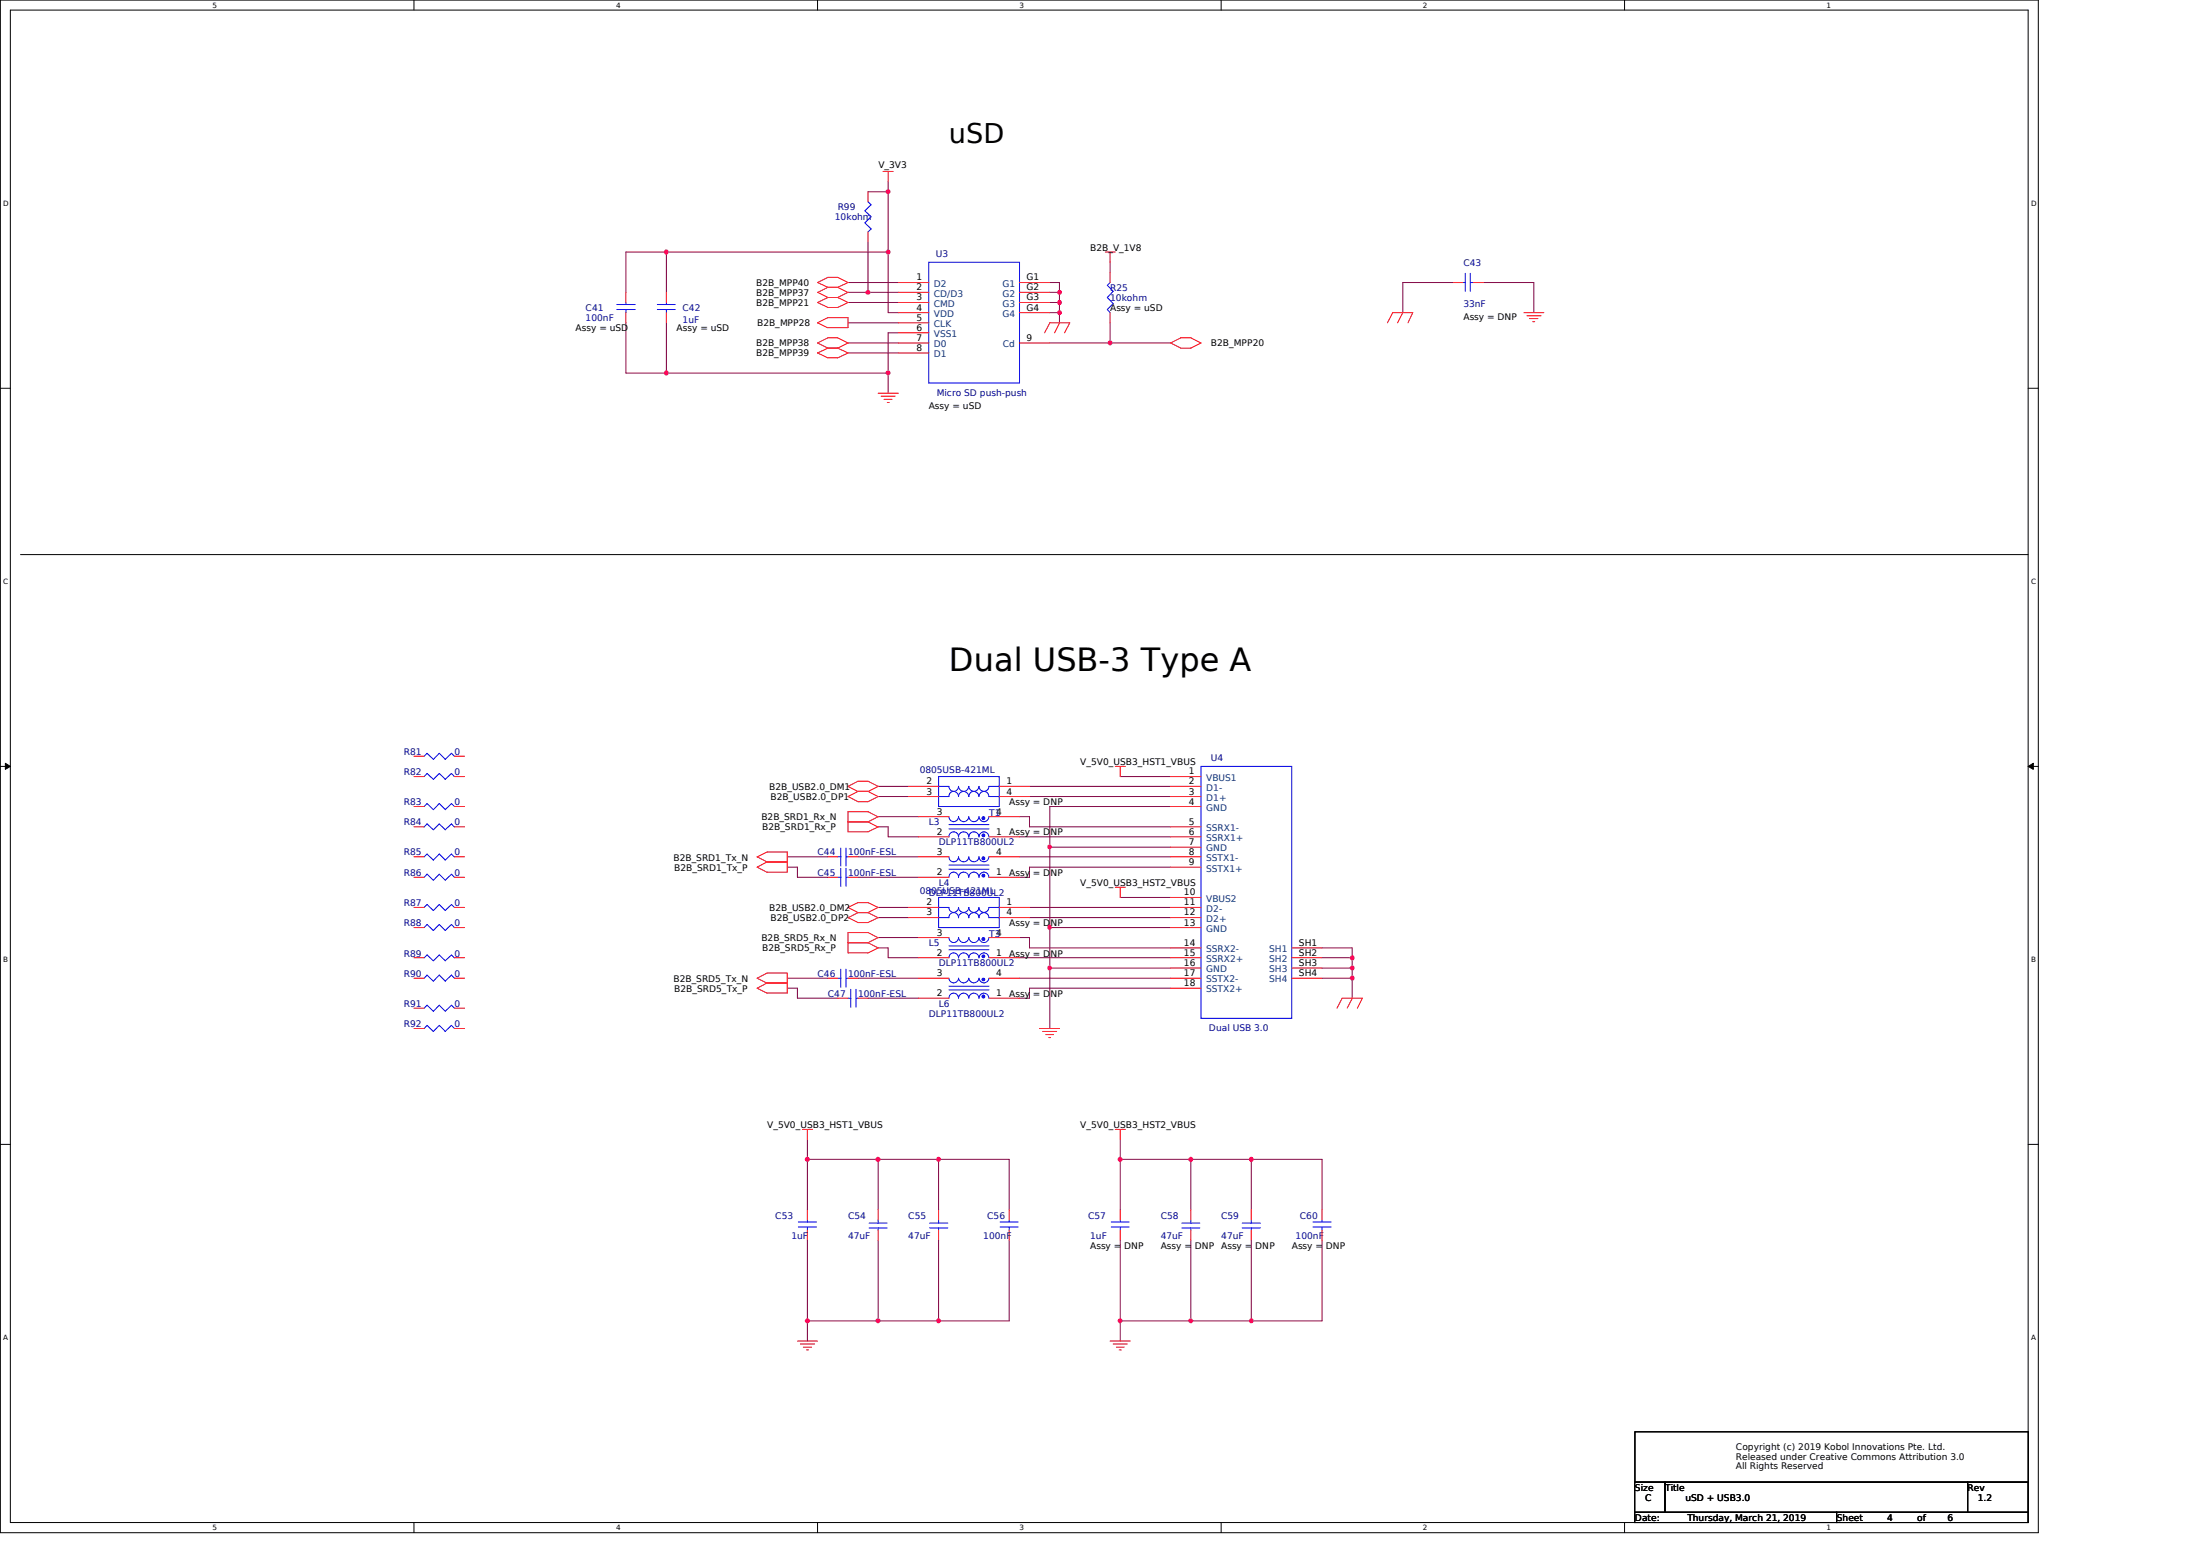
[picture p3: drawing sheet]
<svg xmlns="http://www.w3.org/2000/svg" width="420mm" height="297mm" viewBox="0 0 420 297" stroke-linecap="round" stroke-linejoin="round" font-family="sans-serif">
<path d="M.1 0h389v292.5h-389zM2 1.9h385.2v288.7h-385.2z" fill="none" stroke="#000" stroke-width=".19"/>
<g fill="#fff">
<path d="M40.5 .2h.8v1.6h-.8z" fill-rule="evenodd"/>
<path d="M40.5 290.8h.8v1.5h-.8z" fill-rule="evenodd"/>
</g>
<path d="M79 0v1.9M79 290.6v1.9" fill="none" stroke="#000" stroke-width=".19"/>
<g fill="#fff">
<path d="M117.6 .2h.8v1.6h-.8z" fill-rule="evenodd"/>
<path d="M117.6 290.8h.8v1.5h-.8z" fill-rule="evenodd"/>
</g>
<path d="M156.1 0v1.9M156.1 290.6v1.9" fill="none" stroke="#000" stroke-width=".19"/>
<g fill="#fff">
<path d="M194.6 .2h.8v1.6h-.8z" fill-rule="evenodd"/>
<path d="M194.6 290.8h.8v1.5h-.8z" fill-rule="evenodd"/>
</g>
<path d="M233.1 0v1.9M233.1 290.6v1.9" fill="none" stroke="#000" stroke-width=".19"/>
<g fill="#fff">
<path d="M271.6 .2h.8v1.6h-.8z" fill-rule="evenodd"/>
<path d="M271.6 290.8h.8v1.5h-.8z" fill-rule="evenodd"/>
</g>
<path d="M310.1 0v1.9M310.1 290.6v1.9" fill="none" stroke="#000" stroke-width=".19"/>
<g fill="#fff">
<path d="M348.7 .2h.8v1.6h-.8z" fill-rule="evenodd"/>
<path d="M348.7 290.8h.8v1.5h-.8z" fill-rule="evenodd"/>
<path d="M.6 38h1v1.6h-1z" fill-rule="evenodd"/>
<path d="M387.7 38h1v1.6h-1z" fill-rule="evenodd"/>
<path d="M.6 110.2h1v1.5h-1z" fill-rule="evenodd"/>
<path d="M387.7 110.2h1v1.5h-1z" fill-rule="evenodd"/>
</g>
<path d="M.1 74.1h1.9M387.2 74.1h1.9" fill="none" stroke="#000" stroke-width=".19"/>
<g fill="#fff">
<path d="M.6 182.3h.9v1.6h-.9z" fill-rule="evenodd"/>
<path d="M387.7 182.3h.9v1.6h-.9z" fill-rule="evenodd"/>
</g>
<path d="M.1 146.3h1.9M1 145.7l1 .6-1 .5zM387.2 146.3l1-.6v1.1zM387.2 146.3h1.9" fill="none" stroke="#000" stroke-width=".19"/>
<path d="M1 145.7l1 .6-1 .5zM387.2 146.3l1-.6v1.1z" fill="#000"/>
<g fill="#fff">
<path d="M.6 254.5h.9v1.6h-.9z" fill-rule="evenodd"/>
<path d="M387.7 254.5h.9v1.6h-.9z" fill-rule="evenodd"/>
</g>
<path d="M3.9 105.9h383.3M.1 218.4h1.9M387.2 218.4h1.9" fill="none" stroke="#000" stroke-width=".19"/>
<path d="M169.5 34.6v2M202.2 57.7v2" fill="none" stroke="#800040" stroke-width=".19"/>
<circle cx="202.3" cy="59.7" r=".37" fill="#f0f"/>
<circle cx="202.3" cy="59.7" r=".37" fill="none" stroke="#f0f" stroke-width=".19"/>
<path d="M202.2 55.8v1.9h-1.8" fill="none" stroke="#800040" stroke-width=".19"/>
<circle cx="202.3" cy="57.7" r=".38" fill="#f0f"/>
<circle cx="202.3" cy="57.7" r=".38" fill="none" stroke="#f0f" stroke-width=".19"/>
<circle cx="202.3" cy="55.8" r=".37" fill="#f0f"/>
<circle cx="202.3" cy="55.8" r=".37" fill="none" stroke="#f0f" stroke-width=".19"/>
<g fill="none" stroke="#800040" stroke-width=".19">
<path d="M161.9 53.9h9.6M161.9 55.8h3.8M161.9 57.7h9.6M169.5 59.7h2M200.4 53.9h1.8v1.9h-1.8M200.4 59.7h1.8v1.9M211.9 50v2M161.9 65.5h9.6M161.9 61.6h9.6M161.9 67.4h9.6M171.5 63.5h-2v7.7M200.4 65.5h23.1"/>
<path d="M211.9 61.6v3.9"/>
</g>
<circle cx="211.9" cy="65.4" r=".38" fill="#f0f"/>
<circle cx="211.9" cy="65.4" r=".38" fill="none" stroke="#f0f" stroke-width=".19"/>
<path d="M119.5 61.6v9.6h7.7M169.5 71.2v3.9" fill="none" stroke="#800040" stroke-width=".19"/>
<circle cx="169.5" cy="71.2" r=".38" fill="#f0f"/>
<circle cx="169.5" cy="71.2" r=".38" fill="none" stroke="#f0f" stroke-width=".19"/>
<path d="M127.2 48.1h-7.7v7.7M169.5 48.1v11.6M127.2 61.6v9.6h42.3" fill="none" stroke="#800040" stroke-width=".19"/>
<circle cx="127.2" cy="71.2" r=".38" fill="#f0f"/>
<circle cx="127.2" cy="71.2" r=".38" fill="none" stroke="#f0f" stroke-width=".19"/>
<path d="M169.5 48.1h-42.3v7.7" fill="none" stroke="#800040" stroke-width=".19"/>
<circle cx="169.5" cy="48.1" r=".38" fill="#f0f"/>
<circle cx="169.5" cy="48.1" r=".38" fill="none" stroke="#f0f" stroke-width=".19"/>
<circle cx="127.2" cy="48.1" r=".38" fill="#f0f"/>
<circle cx="127.2" cy="48.1" r=".38" fill="none" stroke="#f0f" stroke-width=".19"/>
<path d="M277.4 53.9h-9.6v5.8M283.2 53.9h9.6v5.8M154.1 230.9v-9.6h13.5v9.6M167.6 236.7v15.4M179.2 230.9v-9.6h13.5v9.6M179.2 236.7v15.4h13.5" fill="none" stroke="#800040" stroke-width=".19"/>
<circle cx="167.6" cy="252.1" r=".38" fill="#f0f"/>
<circle cx="167.6" cy="252.1" r=".38" fill="none" stroke="#f0f" stroke-width=".19"/>
<path d="M167.6 252.1h11.6" fill="none" stroke="#800040" stroke-width=".19"/>
<circle cx="179.2" cy="252.1" r=".37" fill="#f0f"/>
<circle cx="179.2" cy="252.1" r=".37" fill="none" stroke="#f0f" stroke-width=".19"/>
<path d="M154.1 236.7v15.4" fill="none" stroke="#800040" stroke-width=".19"/>
<circle cx="154.1" cy="252.1" r=".38" fill="#f0f"/>
<circle cx="154.1" cy="252.1" r=".38" fill="none" stroke="#f0f" stroke-width=".19"/>
<path d="M167.6 221.3h11.6M154.1 252.1h13.5" fill="none" stroke="#800040" stroke-width=".19"/>
<circle cx="179.1" cy="221.3" r=".38" fill="#f0f"/>
<circle cx="179.1" cy="221.3" r=".38" fill="none" stroke="#f0f" stroke-width=".19"/>
<circle cx="167.6" cy="221.3" r=".39" fill="#f0f"/>
<circle cx="167.6" cy="221.3" r=".39" fill="none" stroke="#f0f" stroke-width=".19"/>
<path d="M213.9 148.2h9.6M213.9 171.3h9.6M252.4 180.9h5.7v3.9M252.4 182.8h5.7M192.7 236.7v15.4" fill="none" stroke="#800040" stroke-width=".19"/>
<circle cx="258.1" cy="184.8" r=".36" fill="#f0f"/>
<circle cx="258.1" cy="184.8" r=".36" fill="none" stroke="#f0f" stroke-width=".19"/>
<circle cx="258.1" cy="182.8" r=".37" fill="#f0f"/>
<circle cx="258.1" cy="182.8" r=".37" fill="none" stroke="#f0f" stroke-width=".19"/>
<path d="M252.4 184.8h5.7v1.9h-5.7" fill="none" stroke="#800040" stroke-width=".19"/>
<circle cx="258.1" cy="186.7" r=".37" fill="#f0f"/>
<circle cx="258.1" cy="186.7" r=".37" fill="none" stroke="#f0f" stroke-width=".19"/>
<g fill="none" stroke="#800040" stroke-width=".19">
<path d="M167.6 152h5.8M167.6 150.1h5.8M167.6 157.8h1.9M167.6 155.9h7.7M194.6 159.7h28.9M196.5 152h27M196.5 150.1h27M223.5 153.9h-23.1v7.8h23.1M150.3 163.5h7.7M150.3 165.5h1.9M163.8 163.5h11.5M163.8 167.4h11.5"/>
<path d="M258.1 186.7v3.8"/>
</g>
<circle cx="200.4" cy="161.6" r=".34" fill="#f0f"/>
<circle cx="200.4" cy="161.6" r=".34" fill="none" stroke="#f0f" stroke-width=".19"/>
<path d="M200.4 161.7v23.1M200.4 177h23.1" fill="none" stroke="#800040" stroke-width=".19"/>
<circle cx="200.3" cy="184.8" r=".36" fill="#f0f"/>
<circle cx="200.3" cy="184.8" r=".36" fill="none" stroke="#f0f" stroke-width=".19"/>
<circle cx="200.3" cy="177" r=".37" fill="#f0f"/>
<circle cx="200.3" cy="177" r=".37" fill="none" stroke="#f0f" stroke-width=".19"/>
<g fill="none" stroke="#800040" stroke-width=".19">
<path d="M169.5 157.8v1.9h5.8M194.6 155.9h1.9v1.9h27M152.2 165.5v1.9h5.8M167.6 175.1h5.8M167.6 173.2h5.8M167.6 179h7.7M194.6 179h1.9v1.9h27M194.6 163.5h28.9M196.5 175.1h27M196.5 173.2h27M223.5 165.5h-27v1.9h-1.9M150.3 186.7h7.7"/>
<path d="M150.3 188.6h1.9v1.9h7.7M163.8 186.7h11.5M165.7 190.5h9.6M167.6 180.9h1.9v1.9h5.8M194.6 186.7h28.9M194.6 182.8h28.9M223.5 184.8h-23.1v11.5M223.5 188.6h-27v1.9h-1.9M154.1 217.4v3.9M154.1 252.1v3.9"/>
</g>
<circle cx="154.1" cy="221.3" r=".39" fill="#f0f"/>
<circle cx="154.1" cy="221.3" r=".39" fill="none" stroke="#f0f" stroke-width=".19"/>
<path d="M227.3 221.3h-13.4v9.6" fill="none" stroke="#800040" stroke-width=".19"/>
<circle cx="227.3" cy="221.3" r=".38" fill="#f0f"/>
<circle cx="227.3" cy="221.3" r=".38" fill="none" stroke="#f0f" stroke-width=".19"/>
<path d="M238.9 221.3h13.5" fill="none" stroke="#800040" stroke-width=".19"/>
<circle cx="238.8" cy="221.3" r=".37" fill="#f0f"/>
<circle cx="238.8" cy="221.3" r=".37" fill="none" stroke="#f0f" stroke-width=".19"/>
<path d="M227.3 221.3v9.6M238.9 221.3v9.6M238.9 236.7v15.4h13.5M252.4 221.3v9.6" fill="none" stroke="#800040" stroke-width=".19"/>
<circle cx="238.9" cy="252.1" r=".36" fill="#f0f"/>
<circle cx="238.9" cy="252.1" r=".36" fill="none" stroke="#f0f" stroke-width=".19"/>
<path d="M227.3 236.7v15.4" fill="none" stroke="#800040" stroke-width=".19"/>
<circle cx="227.3" cy="252.1" r=".37" fill="#f0f"/>
<circle cx="227.3" cy="252.1" r=".37" fill="none" stroke="#f0f" stroke-width=".19"/>
<path d="M213.9 236.7v15.4M227.3 252.1h11.6" fill="none" stroke="#800040" stroke-width=".19"/>
<circle cx="213.8" cy="252.1" r=".37" fill="#f0f"/>
<circle cx="213.8" cy="252.1" r=".37" fill="none" stroke="#f0f" stroke-width=".19"/>
<path d="M213.9 217.4v3.9M227.3 221.3h11.6M252.4 236.7v15.4M227.3 252.1h-13.4v3.9" fill="none" stroke="#800040" stroke-width=".19"/>
<circle cx="213.8" cy="221.3" r=".38" fill="#f0f"/>
<circle cx="213.8" cy="221.3" r=".38" fill="none" stroke="#f0f" stroke-width=".19"/>
<path d="M165.7 36.6h3.8v11.5" fill="none" stroke="#800040" stroke-width=".19"/>
<circle cx="169.5" cy="36.6" r=".37" fill="#f0f"/>
<circle cx="169.5" cy="36.6" r=".37" fill="none" stroke="#f0f" stroke-width=".19"/>
<path d="M165.7 46.2v9.6h5.8" fill="none" stroke="#800040" stroke-width=".19"/>
<circle cx="165.7" cy="55.8" r=".36" fill="#f0f"/>
<circle cx="165.7" cy="55.8" r=".36" fill="none" stroke="#f0f" stroke-width=".19"/>
<g fill="none" stroke="#f00" stroke-width=".19">
<path d="M168.6 32.7h1.9M169.5 32.7v1.9M156.1 55.8l1.9 1M158 54.8l-1.9-.9 1.9-1h1.9l2 1-2 .9M158 54.8h1.9M158 54.8l-1.9 1M158 56.8h1.9M158 56.8l-1.9 .9 1.9 1h1.9l2-1-2-.9M159.9 54.8l2 1M161.9 55.8l-2 1M211 48.1h1.9M211.9 48.1v1.9"/>
<path d="M267.8 59.7l-1 1.9M290.9 59.7h3.8M158 66.4l-1.9-.9 1.9-1h1.9l2 1-2 .9M158 66.4h1.9M158 66.4l-1.9 1 1.9 .9M158 68.3h1.9M158 62.5h3.9v-1.9h-3.9l-1.9 1 1.9 1M159.9 66.4l2 1-2 .9M167.6 75.1h3.9M168.2 75.6h2.7M168.8 76.2h1.5M169.4 76.8h.4"/>
<path d="M199.4 63.5l1-1.9h3.8l-1 1.9M202.3 61.6l-1 1.9M223.5 65.5l1.9-1h1.9l2 1-2 .9h-1.9zM264.9 61.6l1-1.9h3.8l-.9 1.9M291.5 60.3h2.7M292 60.8h1.6M292.6 61.4h.4M161.9 156.9h3.8M161.9 152l1.9-1h1.9l1.9 1-1.9 1h-1.9zM163.8 151.1l-1.9-1 1.9-1h1.9l1.9 1-1.9 1M165.7 156.9l1.9 1M167.6 155.9l-1.9-1h-3.8v3.9h3.8l1.9-1"/>
<path d="M167.6 155.9l-1.9 1M212.9 146.3h1.9M213.9 146.3v1.9M223.5 148.2h5.8M223.5 150.1h5.8M223.5 152h5.8M223.5 153.9h5.8M223.5 157.8h5.8M223.5 159.7h5.8M79 177h2M86.7 177h2M146.4 164.5l-1.9-.9 1.9-1h3.9v3.9h-3.9"/>
<path d="M146.4 164.5h3.9M146.4 164.5l-1.9 1 1.9 1M161.9 178h3.8l1.9 1-1.9 .9 1.9 1-1.9 1h-3.8zM161.9 179.9h3.8M161.9 175.1l1.9 1h1.9l1.9-1M163.8 174.2h1.9M163.8 174.2l-1.9 1M163.8 174.2l-1.9-1 1.9-.9h1.9l1.9 .9-1.9 1M165.7 174.2l1.9 1M212.9 169.4h1.9M213.9 169.4v1.9M223.5 177h5.8"/>
<path d="M223.5 161.7h5.8M223.5 163.5h5.8M223.5 165.5h5.8M223.5 171.3h5.8M223.5 173.2h5.8M223.5 175.1h5.8M146.4 187.7l-1.9-1 1.9-1h3.9v3.8h-3.9M150.3 187.6h-3.9l-1.9 1 1.9 1M198.4 196.3h3.8M199 196.9h2.7M199.6 197.5h1.5M200.2 198h.4"/>
<path d="M223.5 180.9h5.8M223.5 182.8h5.8M223.5 184.8h5.8M223.5 186.7h5.8M223.5 188.6h5.8M246.6 180.9h5.8M246.6 182.8h5.8M246.6 184.8h5.8M246.6 186.7h5.8M256.2 190.5h3.8l-.9 1.9M256.2 190.5l-1 1.9M258.2 190.5l-1 1.9"/>
<path d="M153.2 215.6h1.9M154.1 215.6v1.8M212.9 215.6h1.9M213.9 215.6v1.8M152.2 256h3.9M152.8 256.5h2.7M153.4 257.1h1.5M154 257.7h.3M211.9 256h3.9M212.5 256.5h2.7M213.1 257.1h1.5M213.6 257.7h.5"/>
</g>
<path d="M312.1 282.9h5.8v5.8h-5.8zM312.1 288.6h38.5v2h-38.5zM317.8 282.9h57.8v5.8h-57.8zM350.6 288.6h36.6v2h-36.6zM375.6 282.9h11.6v5.8h-11.6z" fill="none" stroke="#000" stroke-width=".19"/>
<path d="M229.3 146.3h17.3v48.1h-17.3zM81 177l.5-.6 1.2 1.2 1.2-1.2 1.1 1.2 1.2-1.2 .5 .6M181.2 186.7a.92 .92 0 0 0 .9 .9 .92 .92 0 0 0 .9-.9 .97 .97 0 0 0 1 .9 .97 .97 0 0 0 .9-.9M181.2 190.5a.92 .92 0 0 1 .9-.9 .92 .92 0 0 1 .9 .9 .97 .97 0 0 1 1-.9 .97 .97 0 0 1 .9 .9M181.2 188.2h7.6M181.2 188.9h7.6M185 186.7a.96 .96 0 0 0 .9 .9 .96 .96 0 0 0 1-.9M185 190.5a.95 .95 0 0 1 .9-.9 .95 .95 0 0 1 1 .9M186.9 186.7a.96 .96 0 0 0 1 .9M187.8 189.6a.97 .97 0 0 1 1 .9M187.9 189.6a.95 .95 0 0 0-1 .9M188.8 186.7a.94 .94 0 0 1-1 .9" fill="none" stroke="#00f" stroke-width=".19"/>
<circle cx="187.7" cy="190.2" r=".27" fill="#00f"/>
<circle cx="187.7" cy="190.2" r=".27" fill="none" stroke="#00f" stroke-width=".19"/>
<circle cx="187.7" cy="187" r=".26" fill="#00f"/>
<g fill="none" stroke="#00f" stroke-width=".19">
<path d="M211.9 53.9l-.5 .6 1.1 1.1-1.1 1.2 1.1 1.1-1.1 1.2 .5 .6M279.3 53.9h.4M279.7 52.2v3.4M280.7 53.9h.6M280.7 52.2v3.4M181.2 155.9a.92 .92 0 0 0 .9 .9 .92 .92 0 0 0 .9-.9 .97 .97 0 0 0 1 .9 .97 .97 0 0 0 .9-.9M181.2 159.8a.92 .92 0 0 1 .9-1 .92 .92 0 0 1 .9 1 .97 .97 0 0 1 1-1 .97 .97 0 0 1 .9 1M181.2 157.4h7.6M181.2 158.2h7.6M185 155.9a.95 .95 0 0 0 .9 .9 .95 .95 0 0 0 1-.9M185 159.8a.95 .95 0 0 1 .9-1 .95 .95 0 0 1 1 1M186.9 155.9a.97 .97 0 0 0 1 .9"/>
<path d="M187.8 158.8a.95 .95 0 0 1 1 1M187.9 158.8a.95 .95 0 0 0-1 1M188.8 155.9a.95 .95 0 0 1-1 .9M81 192.4l.5-.5 1.2 1.1 1.2-1.1 1.1 1.1 1.2-1.1 .5 .5"/>
<circle cx="187.7" cy="187" r=".26"/>
</g>
<path d="M211.9 52v1.9M211.9 59.7v1.9M277.4 53.9h1.9M281.3 53.9h1.9M79 192.4h2M86.7 192.4h2M175.3 190.5h5.9M175.3 186.7h5.9M188.8 190.5h5.8M188.8 186.7h5.8" fill="none" stroke="#f00" stroke-width=".19"/>
<circle cx="187.7" cy="159.5" r=".27" fill="#00f"/>
<circle cx="187.7" cy="159.5" r=".27" fill="none" stroke="#00f" stroke-width=".19"/>
<circle cx="187.7" cy="156.2" r=".27" fill="#00f"/>
<g fill="none" stroke="#00f" stroke-width=".19">
<path d="M165.7 38.5l.6 .6-1.2 1.1 1.2 1.2-1.2 1.1 1.2 1.2-.6 .6M117.8 59.1h3.4M117.8 58.1h3.4M119.5 57.7v.4M119.5 59.1v.6M177.3 50h17.3v23.1h-17.3zM81 157.9l.5-.6 1.2 1.1 1.2-1.1 1.1 1.1 1.2-1.1 .5 .6M81 163.6l.5-.6 1.2 1.2 1.2-1.2 1.1 1.2 1.2-1.2 .5 .6M81 173.2l.5-.6 1.2 1.2 1.2-1.2 1.1 1.2 1.2-1.2 .5 .6M159.9 167.4h.6M160.5 165.7v3.5M161.5 167.4h.4"/>
<path d="M161.5 165.7v3.5M181.2 163.5a.92 .92 0 0 0 .9 1 .92 .92 0 0 0 .9-1 .97 .97 0 0 0 1 1 .97 .97 0 0 0 .9-1M181.2 167.4a.92 .92 0 0 1 .9-.9 .92 .92 0 0 1 .9 .9 .97 .97 0 0 1 1-.9 .97 .97 0 0 1 .9 .9M181.2 165.1h7.6M181.2 165.9h7.6M185 163.5a.95 .95 0 0 0 .9 1 .95 .95 0 0 0 1-1M185 167.4a.95 .95 0 0 1 .9-.9 .95 .95 0 0 1 1 .9M186.9 163.5a.95 .95 0 0 0 1 1M187.8 166.5a.95 .95 0 0 1 1 .9M187.9 166.5a.95 .95 0 0 0-1 .9M188.8 163.5a.95 .95 0 0 1-1 1M81 186.7l.5-.6 1.2 1.2 1.2-1.2 1.1 1.2 1.2-1.2 .5 .6"/>
<path d="M81 196.3l.5-.6 1.2 1.2 1.2-1.2 1.1 1.2 1.2-1.2 .5 .6M159.9 186.7h.6M160.5 185v3.4M161.5 185v3.4M161.5 186.7h.4M161.9 190.5h.5M162.4 188.8v3.5M163.4 190.5h.4M163.4 188.8v3.5M152.4 234.2h3.5M152.4 233.2h3.5M154.1 232.9v.3"/>
<path d="M154.1 234.2v.6M165.9 233.5h3.5M165.9 234.4h3.5M167.6 232.9v.6M167.6 234.4v.4M177.4 233.5h3.5M177.4 234.4h3.5M179.2 232.9v.6M179.2 234.4v.4M212.1 234.2h3.5M212.1 233.2h3.5M213.9 232.9v.3"/>
<path d="M213.9 234.2v.6M237.1 233.5h3.5M237.1 234.4h3.5M238.9 232.9v.6M238.9 234.4v.4M250.6 234.2h3.5M250.6 233.2h3.5M252.4 232.9v.3M252.4 234.2v.6"/>
<circle cx="187.7" cy="156.2" r=".27"/>
</g>
<g fill="none" stroke="#f00" stroke-width=".19">
<path d="M165.7 36.6v1.9M119.5 55.8v1.9M119.5 59.7v1.9M165.7 44.3v1.9M171.5 53.9h5.8M171.5 55.8h5.8M171.5 59.7h5.8M171.5 57.7h5.8M194.6 53.9h5.8M194.6 55.8h5.8M194.6 59.7h5.8M194.6 57.7h5.8"/>
<path d="M171.5 63.5h5.8M171.5 61.6h5.8M171.5 65.5h5.8M171.5 67.4h5.8M194.6 65.5h5.8M79 157.8h2M86.7 157.8h2M175.3 159.7h5.9M175.3 155.9h5.9M188.8 159.7h5.8M188.8 155.9h5.8M79 163.5h2"/>
<path d="M79 173.2h2M86.7 163.5h2M86.7 173.2h2M158 167.4h1.9M161.9 167.4h1.9M79 186.7h2M79 196.3h2M86.7 186.7h2M86.7 196.3h2M158 186.7h1.9M159.9 190.5h2M161.9 186.7h1.9"/>
<path d="M163.8 190.5h1.9M154.1 230.9v2M154.1 234.8v1.9M167.6 230.9v2M167.6 234.8v1.9M179.2 230.9v2M179.2 234.8v1.9M213.9 230.9v2M213.9 234.8v1.9M238.9 230.9v2M238.9 234.8v1.9M252.4 230.9v2"/>
<path d="M252.4 234.8v1.9"/>
</g>
<circle cx="187.7" cy="167.1" r=".27" fill="#00f"/>
<circle cx="187.7" cy="167.1" r=".27" fill="none" stroke="#00f" stroke-width=".19"/>
<circle cx="187.7" cy="163.8" r=".28" fill="#00f"/>
<g fill="none" stroke="#00f" stroke-width=".19">
<path d="M125.5 59.1h3.4M125.5 58.1h3.4M127.2 57.7v.4M127.2 59.1v.6M81 148.2l.5-.6 1.2 1.2 1.2-1.2 1.1 1.2 1.2-1.2 .5 .6M81 144.3l.5-.5 1.2 1.1 1.2-1.1 1.1 1.1 1.2-1.1 .5 .5M159.9 163.5h.6M160.5 161.9v3.4M161.5 163.5h.4M161.5 161.9v3.4M181.2 179a.92 .92 0 0 0 .9 .9 .92 .92 0 0 0 .9-.9 .97 .97 0 0 0 1 .9 .97 .97 0 0 0 .9-.9M185 179a.95 .95 0 0 0 .9 .9 .95 .95 0 0 0 1-.9"/>
<path d="M186.9 179a.97 .97 0 0 0 1 .9M188.8 179a.95 .95 0 0 1-1 .9M181.2 182.8a.92 .92 0 0 1 .9-.9 .92 .92 0 0 1 .9 .9 .97 .97 0 0 1 1-.9 .97 .97 0 0 1 .9 .9M181.2 180.5h7.6M181.2 181.3h7.6M185 182.8a.95 .95 0 0 1 .9-.9 .95 .95 0 0 1 1 .9M187.8 181.9a.95 .95 0 0 1 1 .9M187.9 181.9a.95 .95 0 0 0-1 .9M190.9 234.2h3.5M190.9 233.2h3.5M192.7 232.9v.3M192.7 234.2v.6"/>
<path d="M225.6 233.5h3.5M225.6 234.4h3.5M227.3 232.9v.6M227.3 234.4v.4"/>
<circle cx="187.7" cy="163.8" r=".28"/>
</g>
<g fill="none" stroke="#f00" stroke-width=".19">
<path d="M127.2 55.8v1.9M127.2 59.7v1.9M79 148.2h2M79 144.3h2M86.7 148.2h2M86.7 144.3h2M158 163.5h1.9M161.9 163.5h1.9M175.3 167.4h5.9M175.3 163.5h5.9M188.8 167.4h5.8M188.8 163.5h5.8"/>
<path d="M192.7 230.9v2M192.7 234.8v1.9M227.3 230.9v2M227.3 234.8v1.9"/>
</g>
<circle cx="187.7" cy="182.5" r=".26" fill="#00f"/>
<circle cx="187.7" cy="182.5" r=".26" fill="none" stroke="#00f" stroke-width=".19"/>
<circle cx="187.7" cy="179.2" r=".28" fill="#00f"/>
<g fill="none" stroke="#00f" stroke-width=".19">
<path d="M81 153.9l.5-.5 1.2 1.1 1.2-1.1 1.1 1.1 1.2-1.1 .5 .5M179.2 148.2h11.5v5.7h-11.5zM179.2 150.1h2a.92 .92 0 0 0 .9 .9 .92 .92 0 0 0 .9-.9 1.03 1.03 0 0 0 1 .9M184 151a1.03 1.03 0 0 1 .9 1M184 151a.99 .99 0 0 0-1 1 .92 .92 0 0 0-.9-1 .92 .92 0 0 0-.9 1h-2M184.9 150.1a1 1 0 0 1-.9 .9M185 150.1a.97 .97 0 0 0 .9 .9M185.9 151a1.03 1.03 0 0 1 1 1M185.9 151a.96 .96 0 0 0-.9 1M186.9 150.1a.97 .97 0 0 1-1 .9M186.9 150.1a.95 .95 0 0 0 1 .9 .96 .96 0 0 0-1 1M188.8 150.1a.93 .93 0 0 1-1 .9 .96 .96 0 0 1 1 1"/>
<path d="M188.8 150.1h1.9M188.8 152h1.9M81 167.4l.5-.5 1.2 1.1 1.2-1.1 1.1 1.1 1.2-1.1 .5 .5M179.2 171.3h11.5v5.7h-11.5zM179.2 173.2h2a.92 .92 0 0 0 .9 1 .92 .92 0 0 0 .9-1 .97 .97 0 0 0 1 1 .97 .97 0 0 0 .9-1M179.2 175.1h2M181.2 175.2a.92 .92 0 0 1 .9-1 .92 .92 0 0 1 .9 1 .97 .97 0 0 1 1-1 .97 .97 0 0 1 .9 1M185 173.2a.95 .95 0 0 0 .9 1 .95 .95 0 0 0 1-1M185 175.2a.95 .95 0 0 1 .9-1 .95 .95 0 0 1 1 1M186.9 173.2a.95 .95 0 0 0 1 1M187.8 174.2a.94 .94 0 0 1 1 1M187.9 174.2a.94 .94 0 0 0-1 1"/>
<path d="M188.8 173.2a.95 .95 0 0 1-1 1M188.8 173.2h1.9M188.8 175.1h1.9M81 182.8l.5-.5 1.2 1.1 1.2-1.1 1.1 1.1 1.2-1.1 .5 .5"/>
<circle cx="187.7" cy="179.2" r=".28"/>
</g>
<g fill="none" stroke="#f00" stroke-width=".19">
<path d="M79 153.9h2M86.7 153.9h2M173.4 150.1h5.8M173.4 152h5.8M190.7 150.1h5.8M190.7 152h5.8M79 167.4h2M86.7 167.4h2M173.4 173.2h5.8M173.4 175.1h5.8M175.3 179h5.9M188.8 179h5.8"/>
<path d="M190.7 173.2h5.8M190.7 175.1h5.8M79 182.8h2M86.7 182.8h2M175.3 182.8h5.9M188.8 182.8h5.8"/>
</g>
<circle cx="202.3" cy="59.7" r=".37" fill="#f0f"/>
<circle cx="202.3" cy="59.7" r=".37" fill="none" stroke="#f0f" stroke-width=".19"/>
<circle cx="202.3" cy="57.7" r=".38" fill="#f0f"/>
<circle cx="202.3" cy="57.7" r=".38" fill="none" stroke="#f0f" stroke-width=".19"/>
<circle cx="202.3" cy="55.8" r=".37" fill="#f0f"/>
<circle cx="202.3" cy="55.8" r=".37" fill="none" stroke="#f0f" stroke-width=".19"/>
<circle cx="211.9" cy="65.4" r=".38" fill="#f0f"/>
<circle cx="211.9" cy="65.4" r=".38" fill="none" stroke="#f0f" stroke-width=".19"/>
<circle cx="169.5" cy="71.2" r=".38" fill="#f0f"/>
<circle cx="169.5" cy="71.2" r=".38" fill="none" stroke="#f0f" stroke-width=".19"/>
<circle cx="127.2" cy="71.2" r=".38" fill="#f0f"/>
<circle cx="127.2" cy="71.2" r=".38" fill="none" stroke="#f0f" stroke-width=".19"/>
<circle cx="169.5" cy="48.1" r=".38" fill="#f0f"/>
<circle cx="169.5" cy="48.1" r=".38" fill="none" stroke="#f0f" stroke-width=".19"/>
<circle cx="127.2" cy="48.1" r=".38" fill="#f0f"/>
<circle cx="127.2" cy="48.1" r=".38" fill="none" stroke="#f0f" stroke-width=".19"/>
<circle cx="167.6" cy="252.1" r=".38" fill="#f0f"/>
<circle cx="167.6" cy="252.1" r=".38" fill="none" stroke="#f0f" stroke-width=".19"/>
<circle cx="179.2" cy="252.1" r=".37" fill="#f0f"/>
<circle cx="179.2" cy="252.1" r=".37" fill="none" stroke="#f0f" stroke-width=".19"/>
<circle cx="154.1" cy="252.1" r=".38" fill="#f0f"/>
<circle cx="154.1" cy="252.1" r=".38" fill="none" stroke="#f0f" stroke-width=".19"/>
<circle cx="179.1" cy="221.3" r=".38" fill="#f0f"/>
<circle cx="179.1" cy="221.3" r=".38" fill="none" stroke="#f0f" stroke-width=".19"/>
<circle cx="167.6" cy="221.3" r=".39" fill="#f0f"/>
<circle cx="167.6" cy="221.3" r=".39" fill="none" stroke="#f0f" stroke-width=".19"/>
<circle cx="258.1" cy="184.8" r=".36" fill="#f0f"/>
<circle cx="258.1" cy="184.8" r=".36" fill="none" stroke="#f0f" stroke-width=".19"/>
<circle cx="258.1" cy="182.8" r=".37" fill="#f0f"/>
<circle cx="258.1" cy="182.8" r=".37" fill="none" stroke="#f0f" stroke-width=".19"/>
<circle cx="258.1" cy="186.7" r=".37" fill="#f0f"/>
<circle cx="258.1" cy="186.7" r=".37" fill="none" stroke="#f0f" stroke-width=".19"/>
<circle cx="200.4" cy="161.6" r=".34" fill="#f0f"/>
<circle cx="200.4" cy="161.6" r=".34" fill="none" stroke="#f0f" stroke-width=".19"/>
<circle cx="200.3" cy="184.8" r=".36" fill="#f0f"/>
<circle cx="200.3" cy="184.8" r=".36" fill="none" stroke="#f0f" stroke-width=".19"/>
<circle cx="200.3" cy="177" r=".37" fill="#f0f"/>
<circle cx="200.3" cy="177" r=".37" fill="none" stroke="#f0f" stroke-width=".19"/>
<circle cx="154.1" cy="221.3" r=".39" fill="#f0f"/>
<circle cx="154.1" cy="221.3" r=".39" fill="none" stroke="#f0f" stroke-width=".19"/>
<circle cx="227.3" cy="221.3" r=".38" fill="#f0f"/>
<circle cx="227.3" cy="221.3" r=".38" fill="none" stroke="#f0f" stroke-width=".19"/>
<circle cx="238.8" cy="221.3" r=".37" fill="#f0f"/>
<circle cx="238.8" cy="221.3" r=".37" fill="none" stroke="#f0f" stroke-width=".19"/>
<circle cx="238.9" cy="252.1" r=".36" fill="#f0f"/>
<circle cx="238.9" cy="252.1" r=".36" fill="none" stroke="#f0f" stroke-width=".19"/>
<circle cx="227.3" cy="252.1" r=".37" fill="#f0f"/>
<circle cx="227.3" cy="252.1" r=".37" fill="none" stroke="#f0f" stroke-width=".19"/>
<circle cx="213.8" cy="252.1" r=".37" fill="#f0f"/>
<circle cx="213.8" cy="252.1" r=".37" fill="none" stroke="#f0f" stroke-width=".19"/>
<circle cx="213.8" cy="221.3" r=".38" fill="#f0f"/>
<circle cx="213.8" cy="221.3" r=".38" fill="none" stroke="#f0f" stroke-width=".19"/>
<circle cx="169.5" cy="36.6" r=".37" fill="#f0f"/>
<circle cx="169.5" cy="36.6" r=".37" fill="none" stroke="#f0f" stroke-width=".19"/>
<circle cx="165.7" cy="55.8" r=".36" fill="#f0f"/>
<circle cx="165.7" cy="55.8" r=".36" fill="none" stroke="#f0f" stroke-width=".19"/>
<path d="M312.1 273.3h75.1v9.6h-75.1z" fill="none" stroke="#000" stroke-width=".19"/>
<text font-size="6.1" x="181.2" y="128.1">Dual USB-3 Type A</text>
<text font-size="5.2" x="181.2" y="27.3">uSD</text>
<g font-size="1.7">
<text x="167.7" y="32.1">V_3V3</text>
<text x="208.1" y="47.9">B2B_V_1V8</text>
<text x="174.9" y="53.5">1</text>
<text x="196" y="53.5">G1</text>
<text x="144.4" y="54.6">B2B_MPP40</text>
<text x="144.4" y="56.5">B2B_MPP37</text>
<text x="144.4" y="58.4">B2B_MPP21</text>
<text x="174.9" y="55.4">2</text>
<text x="174.9" y="59.3">4</text>
<text x="174.9" y="57.3">3</text>
<text x="196" y="55.4">G2</text>
<text x="196" y="57.3">G3</text>
<text x="196" y="59.3">G4</text>
<text x="211.9" y="59.4">Assy = uSD</text>
<text x="109.9" y="63.2">Assy = uSD</text>
<text x="129.2" y="63.2">Assy = uSD</text>
<text x="144.5" y="62.3">B2B_MPP28</text>
<text x="174.9" y="63.1">6</text>
<text x="174.9" y="61.2">5</text>
<text x="174.9" y="65">7</text>
<text x="196" y="65">9</text>
<text x="279.4" y="61.1">Assy = DNP</text>
<text x="144.4" y="66.1">B2B_MPP38</text>
<text x="144.4" y="68">B2B_MPP39</text>
<text x="174.9" y="66.9">8</text>
<text x="231.2" y="66.1">B2B_MPP20</text>
<text x="177.3" y="78.1">Assy = uSD</text>
<text x="176.9" y="149.7">2</text>
<text x="192.1" y="149.7">1</text>
<text x="206.2" y="146">V_5V0_USB3_HST1_VBUS</text>
<text x="227" y="147.8">1</text>
<text x="227" y="149.7">2</text>
<text x="146.9" y="150.8">B2B_USB2.0_DM1</text>
<text x="147.1" y="152.7">B2B_USB2.0_DP1</text>
<text x="176.9" y="151.6">3</text>
<text x="178.8" y="155.5">3</text>
<text x="190.2" y="155.5">4</text>
<text x="192.1" y="151.6">4</text>
<text x="192.7" y="153.7">Assy = DNP</text>
<text x="227" y="151.6">3</text>
<text x="227" y="153.6">4</text>
<text x="145.3" y="156.6">B2B_SRD1_Rx_N</text>
<text x="145.5" y="158.5">B2B_SRD1_Rx_P</text>
<text x="178.8" y="159.3">2</text>
<text x="190.2" y="159.3">1</text>
<text x="192.7" y="159.4">Assy = DNP</text>
<text x="227" y="157.4">5</text>
<text x="227" y="159.3">6</text>
<text x="227" y="161.3">7</text>
<text x="128.6" y="164.3">B2B_SRD1_Tx_N</text>
<text x="128.7" y="166.2">B2B_SRD1_Tx_P</text>
<text x="178.8" y="167.1">2</text>
<text x="178.8" y="163.2">3</text>
<text x="190.2" y="167.1">1</text>
<text x="190.2" y="163.2">4</text>
<text x="192.7" y="167.2">Assy = DNP</text>
<text x="227" y="163.2">8</text>
<text x="227" y="165.1">9</text>
<text x="146.9" y="173.9">B2B_USB2.0_DM2</text>
<text x="176.9" y="172.8">2</text>
<text x="192.1" y="172.8">1</text>
<text x="206.2" y="169.1">V_5V0_USB3_HST2_VBUS</text>
<text x="226" y="170.9">10</text>
<text x="226" y="172.8">11</text>
<text x="145.3" y="179.7">B2B_SRD5_Rx_N</text>
<text x="147.1" y="175.8">B2B_USB2.0_DP2</text>
<text x="176.9" y="174.7">3</text>
<text x="178.8" y="178.6">3</text>
<text x="190.2" y="178.6">4</text>
<text x="192.1" y="174.7">4</text>
<text x="192.7" y="176.8">Assy = DNP</text>
<text x="226" y="174.7">12</text>
<text x="226" y="176.7">13</text>
<text x="145.5" y="181.6">B2B_SRD5_Rx_P</text>
<text x="178.8" y="182.4">2</text>
<text x="190.2" y="182.4">1</text>
<text x="192.7" y="182.6">Assy = DNP</text>
<text x="226" y="180.5">14</text>
<text x="226" y="182.4">15</text>
<text x="226" y="184.3">16</text>
<text x="248" y="180.5">SH1</text>
<text x="248" y="182.4">SH2</text>
<text x="248" y="184.3">SH3</text>
<text x="128.6" y="187.3">B2B_SRD5_Tx_N</text>
<text x="128.7" y="189.3">B2B_SRD5_Tx_P</text>
<text x="178.8" y="190.1">2</text>
<text x="178.8" y="186.3">3</text>
<text x="190.2" y="190.1">1</text>
<text x="190.2" y="186.3">4</text>
<text x="192.7" y="190.2">Assy = DNP</text>
<text x="226" y="186.3">17</text>
<text x="226" y="188.2">18</text>
<text x="248" y="186.3">SH4</text>
<text x="146.5" y="215.3">V_5V0_USB3_HST1_VBUS</text>
<text x="206.2" y="215.3">V_5V0_USB3_HST2_VBUS</text>
<text x="208.1" y="238.3">Assy = DNP</text>
<text x="221.6" y="238.3">Assy = DNP</text>
<text x="233.1" y="238.3">Assy = DNP</text>
<text x="246.6" y="238.3">Assy = DNP</text>
<text x="331.4" y="276.8">Copyright (c) 2019 Kobol Innovations Pte. Ltd.</text>
<text x="331.4" y="278.6">Released under Creative Commons Attribution 3.0</text>
<text x="331.4" y="280.4">All Rights Reserved</text>
<text x="312.1" y="284.5">Size</text>
<text x="314" y="286.4">C</text>
<text x="317.9" y="284.5">Title</text>
<text x="321.7" y="286.4">uSD + USB3.0</text>
<text x="375.6" y="284.5">Rev</text>
<text x="377.6" y="286.4">1.2</text>
<text x="312.1" y="290.3">Date:</text>
<text x="322.1" y="290.3">Thursday, March 21, 2019</text>
<text x="350.7" y="290.3">Sheet</text>
<text x="360.3" y="290.3">4</text>
<text x="366" y="290.3">of</text>
<text x="371.8" y="290.3">6</text>
</g>
<g font-size="1.7" fill="#000080">
<text x="159.9" y="40.1">R99</text>
<text x="159.4" y="42.1">10kohm</text>
<text x="178.6" y="49">U3</text>
<text x="279.4" y="50.7">C43</text>
<text x="111.8" y="59.4">C41</text>
<text x="130.3" y="59.4">C42</text>
<text x="211.9" y="55.5">R25</text>
<text x="211.9" y="57.5">10kohm</text>
<text x="279.4" y="58.6">33nF</text>
<text x="111.8" y="61.3">100nF</text>
<text x="130.3" y="61.7">1uF</text>
<text x="178.8" y="75.6">Micro SD push-push</text>
<text x="77.1" y="147.9">R82</text>
<text x="77.1" y="144">R81</text>
<text x="86.7" y="147.9">0</text>
<text x="86.7" y="144">0</text>
<text x="175.6" y="147.5">0805USB-421ML</text>
<text x="231.2" y="145.2">U4</text>
<text x="77.1" y="153.7">R83</text>
<text x="86.7" y="153.7">0</text>
<text x="188.8" y="155.8">T1</text>
<text x="77.1" y="157.5">R84</text>
<text x="86.7" y="157.5">0</text>
<text x="177.3" y="157.5">L3</text>
<text x="179.2" y="161.3">DLP11TB800UL2</text>
<text x="77.1" y="163.3">R85</text>
<text x="77.1" y="167.2">R86</text>
<text x="86.7" y="163.3">0</text>
<text x="86.7" y="167.2">0</text>
<text x="156.1" y="167.2">C45</text>
<text x="156.1" y="163.3">C44</text>
<text x="161.9" y="167.2">100nF-ESL</text>
<text x="161.9" y="163.3">100nF-ESL</text>
<text x="77.1" y="172.9">R87</text>
<text x="86.7" y="172.9">0</text>
<text x="175.6" y="170.6">0805USB-421ML</text>
<text x="177.3" y="171">DLP11TB800UL2</text>
<text x="179.2" y="169.1">L4</text>
<text x="77.1" y="176.8">R88</text>
<text x="86.7" y="176.8">0</text>
<text x="188.8" y="178.9">T3</text>
<text x="77.1" y="182.6">R89</text>
<text x="86.7" y="182.6">0</text>
<text x="177.3" y="180.6">L5</text>
<text x="179.2" y="184.4">DLP11TB800UL2</text>
<text x="77.1" y="186.4">R90</text>
<text x="86.7" y="186.4">0</text>
<text x="156.1" y="186.4">C46</text>
<text x="158" y="190.2">C47</text>
<text x="161.9" y="186.4">100nF-ESL</text>
<text x="163.8" y="190.2">100nF-ESL</text>
<text x="77.1" y="192.2">R91</text>
<text x="77.1" y="196">R92</text>
<text x="86.7" y="192.2">0</text>
<text x="86.7" y="196">0</text>
<text x="177.3" y="194.1">DLP11TB800UL2</text>
<text x="179.2" y="192.2">L6</text>
<text x="230.8" y="196.8">Dual USB 3.0</text>
<text x="148" y="232.6">C53</text>
<text x="161.9" y="232.6">C54</text>
<text x="173.4" y="232.6">C55</text>
<text x="188.5" y="232.6">C56</text>
<text x="207.7" y="232.6">C57</text>
<text x="221.6" y="232.6">C58</text>
<text x="233.1" y="232.6">C59</text>
<text x="248.1" y="232.6">C60</text>
<text x="151.1" y="236.5">1uF</text>
<text x="161.9" y="236.5">47uF</text>
<text x="173.4" y="236.5">47uF</text>
<text x="187.7" y="236.5">100nF</text>
<text x="208.1" y="236.5">1uF</text>
<text x="221.6" y="236.5">47uF</text>
<text x="233.1" y="236.5">47uF</text>
<text x="247.3" y="236.5">100nF</text>
</g>
<g font-size="1.7" fill="#004080">
<text x="178.3" y="54.7">D2</text>
<text x="178.3" y="56.7">CD/D3</text>
<text x="178.3" y="58.6">CMD</text>
<text x="191.3" y="54.7">G1</text>
<text x="191.3" y="56.7">G2</text>
<text x="191.3" y="58.6">G3</text>
<text x="178.3" y="64.3">VSS1</text>
<text x="178.3" y="60.5">VDD</text>
<text x="178.3" y="62.5">CLK</text>
<text x="191.3" y="60.5">G4</text>
<text x="178.3" y="66.3">D0</text>
<text x="178.3" y="68.2">D1</text>
<text x="191.4" y="66.3">Cd</text>
<text x="230.3" y="149">VBUS1</text>
<text x="230.3" y="150.9">D1-</text>
<text x="230.3" y="152.9">D1+</text>
<text x="230.3" y="154.8">GND</text>
<text x="230.3" y="158.7">SSRX1-</text>
<text x="230.3" y="160.5">SSRX1+</text>
<text x="230.3" y="162.5">GND</text>
<text x="230.3" y="164.4">SSTX1-</text>
<text x="230.3" y="166.4">SSTX1+</text>
<text x="230.3" y="172.1">VBUS2</text>
<text x="230.3" y="174">D2-</text>
<text x="230.3" y="176">D2+</text>
<text x="230.3" y="177.9">GND</text>
<text x="230.3" y="181.8">SSRX2-</text>
<text x="230.3" y="183.7">SSRX2+</text>
<text x="230.3" y="185.6">GND</text>
<text x="242.3" y="181.8">SH1</text>
<text x="242.3" y="183.7">SH2</text>
<text x="242.3" y="185.6">SH3</text>
<text x="230.3" y="187.5">SSTX2-</text>
<text x="230.3" y="189.4">SSTX2+</text>
<text x="242.3" y="187.5">SH4</text>
</g>
<g font-size="1.4">
<text x="40.6" y="1.5">5</text>
<text x="117.6" y="1.5">4</text>
<text x="194.6" y="1.5">3</text>
<text x="271.6" y="1.5">2</text>
<text x="348.7" y="1.5">1</text>
<text x=".6" y="39.3">D</text>
<text x="387.7" y="39.3">D</text>
<text x=".6" y="111.5">C</text>
<text x="387.7" y="111.5">C</text>
<text x=".6" y="183.6">B</text>
<text x="387.7" y="183.6">B</text>
<text x=".6" y="255.8">A</text>
<text x="387.7" y="255.8">A</text>
<text x="40.6" y="292.1">5</text>
<text x="117.6" y="292.1">4</text>
<text x="194.6" y="292.1">3</text>
<text x="271.6" y="292.1">2</text>
<text x="348.7" y="292.1">1</text>
</g>
</svg>
